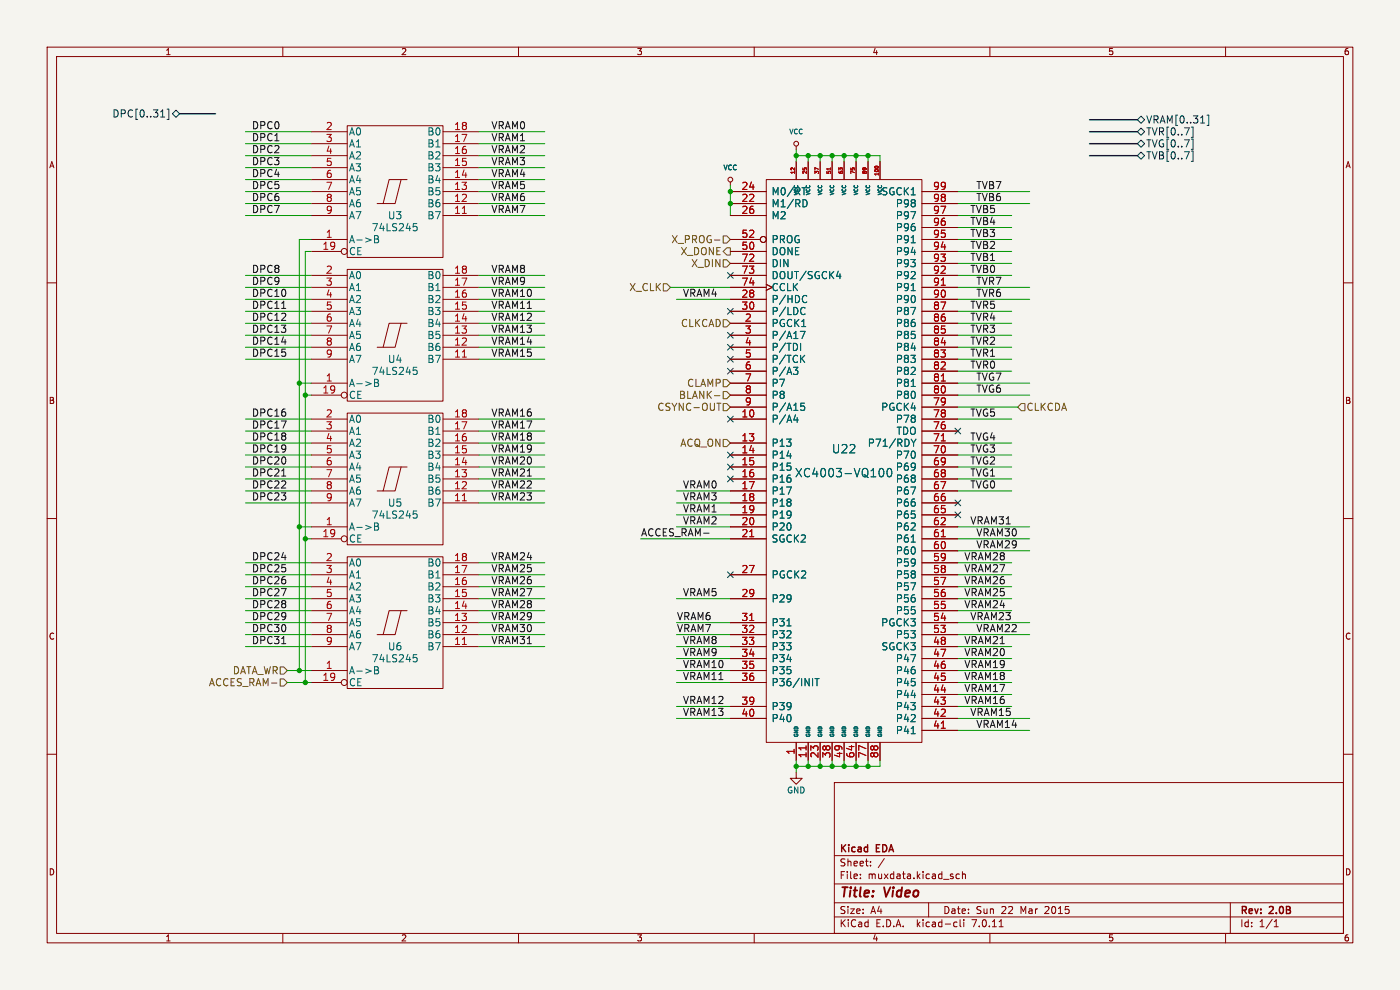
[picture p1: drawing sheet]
<svg xmlns="http://www.w3.org/2000/svg" width="297mm" height="210mm" viewBox="0 0 297 210" stroke-linecap="round" stroke-linejoin="round" font-family="sans-serif">
<path d="M0 0h297v210h-297z" fill="#f5f4ef" stroke="#f5f4ef" stroke-width=".21"/>
<g fill="none" stroke="#840000" stroke-width=".21">
<path d="M10 10h277v190h-277zM12 12h273v186h-273zM60 10v2M110 10v2M160 10v2M210 10v2M260 10v2M66 38.1h7.7M66 35.6h7.7M66 33h7.7M66 30.5h7.7M66 27.9h7.7"/>
<path d="M73.7 26.7h20.3v27.9h-20.3zM85.1 38.1l-1.3 5.1h-2.5M86.4 38.1h-3.9l-1.2 5.1h-1.3M94 38.1h7.6M94 35.6h7.6M94 33h7.6M94 30.5h7.6M94 27.9h7.6M154.9 38.6v.8M162.6 38.1h33v119.4h-33zM168.9 31v.8M168.9 34.3v3.8"/>
<path d="M171.4 34.3v3.8M174 34.3v3.8M176.5 34.3v3.8M179.1 34.3v3.8M181.6 34.3v3.8M184.1 34.3v3.8M186.7 34.3v3.8M10 60h2M66 50.8h7.7M66 45.7h7.7M66 43.2h7.7M66 40.6h7.7"/>
<path d="M66 53.3h6.4M66 58.4h7.7M73.7 57.2h20.3v27.9h-20.3zM94 45.7h7.6M94 43.2h7.6M94 40.6h7.6M94 58.4h7.6M154.9 50.8h6.4M154.9 45.7h7.7M154.9 43.2h7.7M154.9 40.6h7.7M154.9 53.3h7.7"/>
<path d="M154.9 58.4h7.7M154.9 55.9h7.7M195.6 50.8h7.6M195.6 45.7h7.6M195.6 43.2h7.6M195.6 40.6h7.6M195.6 53.3h7.6M195.6 58.4h7.6M195.6 55.9h7.6M195.6 48.3h7.6M285 60h2M66 76.2h7.7"/>
<path d="M66 73.7h7.7M66 71.1h7.7M66 68.6h7.7M66 66h7.7M66 63.5h7.7M66 61h7.7M85.1 68.6l-1.3 5.1h-2.5M86.4 68.6h-3.9l-1.2 5.1h-1.3M94 76.2h7.6M94 73.7h7.6M94 71.1h7.6M94 68.6h7.6"/>
<path d="M94 66h7.6M94 63.5h7.6M94 61h7.6M154.9 76.2h7.7M154.9 73.7h7.7M154.9 71.1h7.7M154.9 68.6h7.7M154.9 66h7.7M154.9 63.5h7.7M154.9 61h7.7M154.9 78.7h7.7M162.6 60.3l1.2 .7-1.2 .6"/>
<path d="M195.6 76.2h7.6M195.6 73.7h7.6M195.6 71.1h7.6M195.6 68.6h7.6M195.6 66h7.6M195.6 63.5h7.6M195.6 61h7.6M195.6 78.7h7.6M66 81.3h7.7M66 83.8h6.4M66 99.1h7.7M66 96.5h7.7"/>
<path d="M66 94h7.7M66 91.4h7.7M66 88.9h7.7M73.7 87.6h20.3v28h-20.3zM85.1 99.1l-1.3 5h-2.5M86.4 99.1h-3.9l-1.2 5h-1.3M94 99.1h7.6M94 96.5h7.6M94 94h7.6M94 91.4h7.6M94 88.9h7.6M154.9 81.3h7.7"/>
<path d="M154.9 83.8h7.7M154.9 99.1h7.7M154.9 96.5h7.7M154.9 94h7.7M154.9 88.9h7.7M154.9 86.4h7.7M195.6 81.3h7.6M195.6 83.8h7.6M195.6 99.1h7.6M195.6 96.5h7.6M195.6 94h7.6M195.6 91.4h7.6"/>
<path d="M195.6 88.9h7.6M195.6 86.4h7.6M10 110h2M66 119.4h7.7M66 111.8h7.7M66 106.7h7.7M66 104.1h7.7M66 101.6h7.7M66 114.3h6.4M73.7 118.1h20.3v28h-20.3zM94 119.4h7.6M94 106.7h7.6"/>
<path d="M94 104.1h7.6M94 101.6h7.6M154.9 111.8h7.7M154.9 106.7h7.7M154.9 104.1h7.7M154.9 101.6h7.7M154.9 114.3h7.7M154.9 109.2h7.7M195.6 119.4h7.6M195.6 111.8h7.6M195.6 106.7h7.6M195.6 104.1h7.6"/>
<path d="M195.6 101.6h7.6M195.6 114.3h7.6M195.6 109.2h7.6M195.6 116.8h7.6M285 110h2M66 137.2h7.7M66 134.6h7.7M66 132.1h7.7M66 129.5h7.7M66 127h7.7M66 124.5h7.7M66 121.9h7.7"/>
<path d="M85.1 129.5l-1.3 5.1h-2.5M86.4 129.5h-3.9l-1.2 5.1h-1.3M94 137.2h7.6M94 134.6h7.6M94 132.1h7.6M94 129.5h7.6M94 127h7.6M94 124.5h7.6M94 121.9h7.6M154.9 137.2h7.7M154.9 134.6h7.7M154.9 132.1h7.7"/>
<path d="M154.9 127h7.7M154.9 121.9h7.7M154.9 139.7h7.7M195.6 137.2h7.6M195.6 134.6h7.6M195.6 132.1h7.6M195.6 129.5h7.6M195.6 127h7.6M195.6 124.5h7.6M195.6 121.9h7.6M195.6 139.7h7.6M10 160h2"/>
<path d="M66 142.2h7.7M66 144.8h6.4M154.9 142.2h7.7M154.9 144.8h7.7M154.9 149.9h7.7M154.9 152.4h7.7M168.9 157.5v3.8M171.4 157.5v3.8M174 157.5v3.8M176.5 157.5v3.8M179.1 157.5v3.8M181.6 157.5v3.8"/>
<path d="M184.1 157.5v3.8M186.7 157.5v3.8M195.6 142.2h7.6M195.6 144.8h7.6M195.6 149.9h7.6M195.6 152.4h7.6M195.6 154.9h7.6M195.6 147.3h7.6M285 160h2M168.9 163.8v1.3h1.3l-1.3 1.3-1.3-1.3h1.3M177 166h108v32h-108zM60 198v2"/>
<path d="M110 198v2M160 198v2M177 194.5h108M177 191.5h108M177 187.5h108M177 181.5h108M182.5 186.3v.1M182.5 185.5v.1M184.7 183.6v.1M184.7 182.8v.1M187.6 182.1l-1.3 2M197 191.5v3"/>
<path d="M202.6 195.6l.4 .1M203 196.5l-.4 .1M203.5 185.5l-.4-.1-.3 .3 .2 .6h.5M203.7 195.1v1.3l.2 .2M204.2 185.5l.2-.1 .3 .1 .1 .9M204.2 184.9v1.5M204.5 195.1v.1M204.5 195.6v1M210 198v2M212 196.6h.8M260 198v2M261 191.5v6.5"/>
<path d="M270.3 196.6h.9M270.3 195.5l.4-.4v1.5"/>
<circle cx="154.9" cy="38.1" r=".51"/>
<circle cx="168.9" cy="30.5" r=".51"/>
<circle cx="73" cy="53.3" r=".63"/>
<circle cx="161.9" cy="50.8" r=".63"/>
<circle cx="73" cy="83.8" r=".63"/>
<circle cx="73" cy="114.3" r=".63"/>
<circle cx="73" cy="144.8" r=".63"/>
</g>
<g fill="none" stroke="#006464" stroke-width=".21">
<path d="M170.1 39.8h.9M79.5 50v1.5l.8-.1v-.4l-.3-.3M79.5 50.7h.5M80 50l.3 .3-.3 .4M87.7 47.4h.7M87.8 48h.4l.3 .3-.1 .5-.6 .2M170.7 42.4a.82 .82 0 0 1 .5 .7 .82 .82 0 0 1-.5 .8M177.5 58.6h.9M178.2 58.1v1M193.3 51.5h.9M87.7 77.9h.7M87.8 78.5h.4l.3 .3-.1 .5-.6 .1"/>
<path d="M169.3 77.9l-.5 .6 .4 .1 .1 .5-.3 .3h-.5M169.8 72.8v1.6M170.1 76l.6 .9M170.5 65.2l.3 .2M170.7 62.7l.5 .1M170.7 75.4l-.9 .8M170.8 70.3l-.7 1.5M170.8 66.6l-.4 .1M171.2 64.1l-.5 .1M193.3 61.7h.9M79.5 80.5v1.5l.8-.2v-.3l-.3-.3M79.5 81.2h.5"/>
<path d="M80 80.5l.3 .2-.3 .5M168.4 89.1h.9M169.1 88.6v1M169.9 85.5h.7M169.9 86.2l.5-.1 .3 .3-.1 .6h-.7M186.7 99.5l.2-.1a.95 .95 0 0 1 .6 .9 .95 .95 0 0 1-.6 .8h-.2M188.4 99.5l.2-.1a.95 .95 0 0 1 .6 .9 .95 .95 0 0 1-.6 .8 1.18 1.18 0 0 1-.2-1.6zM193.3 82h.9M193.3 93.2l.5 .8M193.8 94v.7M194.3 93.2l-.5 .8M79.5 110.9v1.6l.8-.2v-.4l-.3-.2"/>
<path d="M79.5 111.7h.5M80 110.9l.3 .3-.3 .5M87.7 108.4h.7M87.8 109h.4l.3 .3-.1 .5-.6 .1M193.3 115h.9M87.7 138.9h.7M87.8 139.5h.4l.3 .2-.1 .6-.6 .1M166.9 132.8h.9M79.5 141.4v1.5l.8-.1v-.4l-.3-.3M79.5 142.1h.5M80 141.4l.3 .3-.3 .4M172.9 144h.9"/>
<path d="M173.3 144v1.5M193.3 155.6h.9"/>
</g>
<g fill="none" stroke="#a90000" stroke-width=".21">
<path d="M176.2 35.6v.4M185.6 35.4l.3-.1 .4 .1M98.1 45.3h.9M98.1 75.8h.9M199.7 60.5h.9M199.7 93.5h.9M199.7 80.8h.9M98.1 106.2h.9M159 113.9h.9M199.7 113.9h.9M98.1 136.7h.9M159 131.6h.9"/>
<path d="M171 158.2v.9M199.7 154.5h.9"/>
</g>
<g fill="none" stroke="#725600" stroke-width=".21">
<path d="M151.6 50.9h1.1M153.4 50h.8l.7 .8-.7 .8h-.8zM153.4 55.1h.8l.7 .8-.7 .7h-.8zM154.2 52.6h.7v1.5h-.7l-.8-.8zM140.7 60.2h.8l.7 .8-.7 .7h-.8zM153.4 67.8h.8l.7 .8-.7 .7h-.8zM151.6 83.9h1.1M152.1 85.5h.8M153.4 93.2h.8l.7 .8-.7 .7h-.8zM153.4 85.6h.8l.7 .8-.7 .7h-.8zM153.4 80.5h.8l.7 .8-.7 .7h-.8zM153.4 83.1h.8l.7 .7-.7 .8h-.8z"/>
<path d="M216.7 85.6h.7v1.5h-.7l-.8-.7zM59.4 141.5h.8l.8 .7-.8 .8h-.8zM59.4 144h.8l.8 .8-.8 .7h-.8z"/>
</g>
<g fill="none" stroke="#000084" stroke-width=".21">
<path d="M34.1 24.8h.8M35.4 23.2h.4v2.1h-.4M37.3 23.4l.8 .7-.8 .8-.7-.8zM241.3 25.4l.8-.8 .7 .8-.7 .8zM241.3 33l.8-.7 .7 .7-.7 .8zM241.3 27.9l.8-.7 .7 .7-.7 .8zM241.3 30.5l.8-.8 .7 .8-.7 .7zM252.7 32h.4v2.2h-.4M252.7 29.5h.4v2.2h-.4M253.1 27v2.1h-.4M256.1 24.4h.3v2.2h-.3M154.3 57.8l1.2 1.2"/>
<path d="M155.5 57.8l-1.2 1.2M154.3 73.1l1.2 1.2M154.3 78.1l1.2 1.2M154.3 75.6l1.2 1.2M154.3 70.5l1.2 1.2M154.3 65.4l1.2 1.2M155.5 73.1l-1.2 1.2M155.5 78.1l-1.2 1.2M155.5 75.6l-1.2 1.2M155.5 70.5l-1.2 1.2M155.5 65.4l-1.2 1.2M154.3 95.9l1.2 1.2"/>
<path d="M154.3 88.3l1.2 1.2M154.3 98.5l1.2 1.2M155.5 95.9l-1.2 1.2M155.5 88.3l-1.2 1.2M155.5 98.5l-1.2 1.2M202.6 90.8l1.2 1.2M203.8 90.8l-1.2 1.2M154.3 101l1.2 1.2M155.5 101l-1.2 1.2M202.6 108.6l1.2 1.2M202.6 106.1l1.2 1.2M203.8 108.6l-1.2 1.2"/>
<path d="M203.8 106.1l-1.2 1.2M154.3 121.3l1.2 1.2M155.5 121.3l-1.2 1.2"/>
</g>
<path d="M59.8 65.4h.8M59.8 101h.8M59.8 136.5h.8" fill="none" stroke="#0f0f0f" stroke-width=".21"/>
<path d="M38.1 24.1h7.6M231.1 25.4h10.2M231.1 27.9h10.2M231.1 33h10.2M231.1 30.5h10.2" fill="none" stroke="#000084" stroke-width=".3"/>
<g fill="none" stroke="#009600" stroke-width=".21">
<path d="M52.1 30.5h13.9M52.1 35.6h13.9M52.1 38.1h13.9M52.1 33h13.9M52.1 27.9h13.9M101.6 30.5h14M101.6 35.6h14M101.6 38.1h14M101.6 33h14M101.6 27.9h14M154.9 39.4v6.3M168.9 33h17.8v1.3"/>
<path d="M168.9 31.8v2.5M171.4 33v1.3M174 33v1.3M176.5 33v1.3M179.1 33v1.3M181.6 33v1.3M184.1 33v1.3M52.1 45.7h13.9M52.1 58.4h13.9M52.1 43.2h13.9M52.1 40.6h13.9M66 50.8h-2.5v91.4"/>
<path d="M66 53.3h-1.2v91.5M101.6 45.7h14M101.6 58.4h14M101.6 43.2h14M101.6 40.6h14M203.2 45.7h11.4M203.2 58.4h11.4M203.2 43.2h15.2M203.2 40.6h15.2M203.2 50.8h11.4M203.2 55.9h11.4M203.2 53.3h11.4"/>
<path d="M203.2 48.3h11.4M52.1 63.5h13.9M52.1 66h13.9M52.1 73.7h13.9M52.1 68.6h13.9M52.1 71.1h13.9M52.1 61h13.9M52.1 76.2h13.9M101.6 63.5h14M101.6 66h14M101.6 73.7h14M101.6 68.6h14"/>
<path d="M101.6 71.1h14M101.6 61h14M101.6 76.2h14M142.2 61h12.7M143.5 63.5h11.4M203.2 63.5h15.2M203.2 66h11.4M203.2 73.7h11.4M203.2 68.6h11.4M203.2 71.1h11.4M203.2 61h15.2M203.2 76.2h11.4"/>
<path d="M203.2 78.7h11.4M52.1 88.9h13.9M52.1 91.4h13.9M52.1 94h13.9M52.1 99.1h13.9M52.1 96.5h13.9M63.5 81.3h2.5M64.8 83.8h1.2M101.6 88.9h14M101.6 91.4h14M101.6 94h14M101.6 99.1h14"/>
<path d="M101.6 96.5h14M203.2 88.9h11.4M203.2 83.8h15.2M203.2 81.3h15.2M203.2 94h11.4M203.2 99.1h11.4M203.2 96.5h11.4M203.2 86.4h12.7M52.1 119.4h13.9M52.1 101.6h13.9M52.1 104.1h13.9M52.1 106.7h13.9"/>
<path d="M63.5 111.8h2.5M64.8 114.3h1.2M101.6 119.4h14M101.6 101.6h14M101.6 104.1h14M101.6 106.7h14M135.9 114.3h19M143.5 111.8h11.4M143.5 104.1h11.4M143.5 106.7h11.4M143.5 109.2h11.4M203.2 119.4h11.4"/>
<path d="M203.2 114.3h15.2M203.2 111.8h15.2M203.2 101.6h11.4M203.2 104.1h11.4M203.2 116.8h15.2M52.1 132.1h13.9M52.1 127h13.9M52.1 124.5h13.9M52.1 129.5h13.9M52.1 121.9h13.9M52.1 137.2h13.9M52.1 134.6h13.9"/>
<path d="M101.6 132.1h14M101.6 127h14M101.6 124.5h14M101.6 129.5h14M101.6 121.9h14M101.6 137.2h14M101.6 134.6h14M143.5 132.1h11.4M143.5 127h11.4M143.5 137.2h11.4M143.5 134.6h11.4M143.5 139.7h11.4"/>
<path d="M203.2 132.1h15.2M203.2 127h11.4M203.2 124.5h11.4M203.2 129.5h11.4M203.2 121.9h11.4M203.2 137.2h11.4M203.2 134.6h15.2M203.2 139.7h11.4M61 142.2h5M61 144.8h5M143.5 142.2h11.4M143.5 144.8h11.4"/>
<path d="M143.5 149.9h11.4M143.5 152.4h11.4M203.2 142.2h11.4M203.2 144.8h11.4M203.2 149.9h11.4M203.2 152.4h15.2M203.2 147.3h11.4M203.2 154.9h15.2M168.9 161.3v2.5M171.4 161.3v1.3M174 161.3v1.3M176.5 161.3v1.3"/>
<path d="M179.1 161.3v1.3M181.6 161.3v1.3M184.1 161.3v1.3M186.7 161.3v1.3h-17.8"/>
</g>
<g fill="#009600" stroke="#009600" stroke-width=".21">
<circle cx="63.5" cy="142.2" r=".46"/>
<circle cx="64.8" cy="114.3" r=".46"/>
<circle cx="63.5" cy="111.8" r=".46"/>
<circle cx="63.5" cy="81.3" r=".46"/>
<circle cx="64.8" cy="83.8" r=".46"/>
<circle cx="64.8" cy="144.8" r=".46"/>
<circle cx="154.9" cy="40.6" r=".46"/>
<circle cx="154.9" cy="43.2" r=".46"/>
<circle cx="174" cy="162.6" r=".46"/>
<circle cx="176.5" cy="162.6" r=".46"/>
<circle cx="168.9" cy="162.6" r=".46"/>
<circle cx="171.4" cy="162.6" r=".46"/>
<circle cx="181.6" cy="162.6" r=".46"/>
<circle cx="184.1" cy="162.6" r=".46"/>
<circle cx="179.1" cy="162.6" r=".46"/>
<circle cx="174" cy="33" r=".46"/>
<circle cx="176.5" cy="33" r=".46"/>
<circle cx="168.9" cy="33" r=".46"/>
<circle cx="171.4" cy="33" r=".46"/>
<circle cx="184.1" cy="33" r=".46"/>
<circle cx="181.6" cy="33" r=".46"/>
<circle cx="179.1" cy="33" r=".46"/>
</g>
<g font-size="2.8" fill="#840000">
<text x="178" y="190.9">Title:</text>
<text x="187.7" y="190.9">Video</text>
</g>
<g font-size="2.5" fill="#006464">
<text x="168.6" y="101.4">XC4003-VQ100</text>
<text x="176.4" y="96.4">U22</text>
</g>
<g font-size="2.1" fill="#000084">
<text x="23.8" y="25.1">DPC[0..31]</text>
<text x="243.1" y="26.4">VRAM[0..31]</text>
<text x="243.1" y="28.9">TVR[0..7]</text>
<text x="243.1" y="34">TVB[0..7]</text>
<text x="243.1" y="31.5">TVG[0..7]</text>
</g>
<g font-size="2.1" fill="#0f0f0f">
<text x="53.3" y="27.5">DPC0</text>
<text x="104.1" y="27.5">VRAM0</text>
<text x="53.3" y="30.1">DPC1</text>
<text x="53.3" y="32.6">DPC2</text>
<text x="53.3" y="35.1">DPC3</text>
<text x="104.1" y="35.1">VRAM3</text>
<text x="104.1" y="30.1">VRAM1</text>
<text x="104.1" y="32.6">VRAM2</text>
<text x="53.3" y="40.2">DPC5</text>
<text x="53.3" y="37.7">DPC4</text>
<text x="104.1" y="40.2">VRAM5</text>
<text x="104.1" y="37.7">VRAM4</text>
<text x="207" y="40.2">TVB7</text>
<text x="53.3" y="42.8">DPC6</text>
<text x="53.3" y="45.3">DPC7</text>
<text x="104.1" y="42.8">VRAM6</text>
<text x="104.1" y="45.3">VRAM7</text>
<text x="205.7" y="47.8">TVB4</text>
<text x="205.7" y="45.3">TVB5</text>
<text x="207" y="42.8">TVB6</text>
<text x="205.7" y="52.9">TVB2</text>
<text x="205.7" y="50.4">TVB3</text>
<text x="53.3" y="58">DPC8</text>
<text x="104.1" y="58">VRAM8</text>
<text x="205.7" y="58">TVB0</text>
<text x="205.7" y="55.5">TVB1</text>
<text x="53.3" y="60.5">DPC9</text>
<text x="53.3" y="63.1">DPC10</text>
<text x="53.3" y="65.6">DPC11</text>
<text x="104.1" y="63.1">VRAM10</text>
<text x="104.1" y="60.5">VRAM9</text>
<text x="104.1" y="65.6">VRAM11</text>
<text x="144.8" y="63.1">VRAM4</text>
<text x="205.7" y="65.6">TVR5</text>
<text x="207" y="63.1">TVR6</text>
<text x="207" y="60.5">TVR7</text>
<text x="53.3" y="68.2">DPC12</text>
<text x="53.3" y="70.7">DPC13</text>
<text x="104.1" y="68.2">VRAM12</text>
<text x="104.1" y="70.7">VRAM13</text>
<text x="205.7" y="68.2">TVR4</text>
<text x="205.7" y="70.7">TVR3</text>
<text x="53.3" y="75.8">DPC15</text>
<text x="53.3" y="73.2">DPC14</text>
<text x="104.1" y="73.2">VRAM14</text>
<text x="104.1" y="75.8">VRAM15</text>
<text x="205.7" y="73.2">TVR2</text>
<text x="205.7" y="75.8">TVR1</text>
<text x="205.7" y="78.3">TVR0</text>
<text x="207" y="80.9">TVG7</text>
<text x="207" y="83.4">TVG6</text>
<text x="53.3" y="88.5">DPC16</text>
<text x="104.1" y="88.5">VRAM16</text>
<text x="205.7" y="88.5">TVG5</text>
<text x="53.3" y="93.6">DPC18</text>
<text x="53.3" y="91">DPC17</text>
<text x="104.1" y="93.6">VRAM18</text>
<text x="104.1" y="91">VRAM17</text>
<text x="205.7" y="93.6">TVG4</text>
<text x="53.3" y="96.1">DPC19</text>
<text x="53.3" y="98.6">DPC20</text>
<text x="53.3" y="101.2">DPC21</text>
<text x="104.1" y="101.2">VRAM21</text>
<text x="104.1" y="98.6">VRAM20</text>
<text x="104.1" y="96.1">VRAM19</text>
<text x="205.7" y="98.6">TVG2</text>
<text x="205.7" y="96.1">TVG3</text>
<text x="205.7" y="101.2">TVG1</text>
<text x="53.3" y="106.3">DPC23</text>
<text x="53.3" y="103.7">DPC22</text>
<text x="104.1" y="103.7">VRAM22</text>
<text x="104.1" y="106.3">VRAM23</text>
<text x="144.8" y="106.3">VRAM3</text>
<text x="144.8" y="103.7">VRAM0</text>
<text x="205.7" y="103.7">TVG0</text>
<text x="135.9" y="113.9">ACCES_RAM-</text>
<text x="144.8" y="111.3">VRAM2</text>
<text x="144.8" y="108.8">VRAM1</text>
<text x="205.7" y="111.3">VRAM31</text>
<text x="207" y="113.9">VRAM30</text>
<text x="53.3" y="119">DPC24</text>
<text x="104.1" y="119">VRAM24</text>
<text x="204.5" y="119">VRAM28</text>
<text x="207" y="116.4">VRAM29</text>
<text x="53.3" y="124">DPC26</text>
<text x="53.3" y="121.5">DPC25</text>
<text x="104.1" y="124">VRAM26</text>
<text x="104.1" y="121.5">VRAM25</text>
<text x="204.5" y="121.5">VRAM27</text>
<text x="204.5" y="124">VRAM26</text>
<text x="53.3" y="126.6">DPC27</text>
<text x="53.3" y="131.7">DPC29</text>
<text x="53.3" y="129.1">DPC28</text>
<text x="104.1" y="131.7">VRAM29</text>
<text x="104.1" y="126.6">VRAM27</text>
<text x="104.1" y="129.1">VRAM28</text>
<text x="143.5" y="131.7">VRAM6</text>
<text x="144.8" y="126.6">VRAM5</text>
<text x="204.5" y="129.1">VRAM24</text>
<text x="204.5" y="126.6">VRAM25</text>
<text x="205.7" y="131.7">VRAM23</text>
<text x="53.3" y="136.7">DPC31</text>
<text x="53.3" y="134.2">DPC30</text>
<text x="104.1" y="136.7">VRAM31</text>
<text x="104.1" y="134.2">VRAM30</text>
<text x="143.5" y="134.2">VRAM7</text>
<text x="144.8" y="136.7">VRAM8</text>
<text x="204.5" y="136.7">VRAM21</text>
<text x="207" y="134.2">VRAM22</text>
<text x="144.8" y="141.8">VRAM10</text>
<text x="144.8" y="139.3">VRAM9</text>
<text x="204.5" y="141.8">VRAM19</text>
<text x="204.5" y="139.3">VRAM20</text>
<text x="144.8" y="144.4">VRAM11</text>
<text x="144.8" y="149.4">VRAM12</text>
<text x="204.5" y="146.9">VRAM17</text>
<text x="204.5" y="144.4">VRAM18</text>
<text x="204.5" y="149.4">VRAM16</text>
<text x="144.8" y="152">VRAM13</text>
<text x="205.7" y="152">VRAM15</text>
<text x="207" y="154.5">VRAM14</text>
</g>
<g font-size="2.1" fill="#a90000">
<text x="69" y="27.7">2</text>
<text x="96.3" y="27.7">18</text>
<text x="69" y="30.2">3</text>
<text x="69" y="32.8">4</text>
<text x="69" y="35.3">5</text>
<text x="96.3" y="35.3">15</text>
<text x="96.3" y="32.8">16</text>
<text x="96.3" y="30.2">17</text>
<text x="69" y="37.8">6</text>
<text x="69" y="40.4">7</text>
<text x="96.3" y="40.4">13</text>
<text x="96.3" y="37.8">14</text>
<text x="157.2" y="40.4">24</text>
<text x="197.9" y="40.4">99</text>
<text x="69" y="42.9">8</text>
<text x="69" y="45.5">9</text>
<text x="96.3" y="45.5">11</text>
<text x="96.3" y="42.9">12</text>
<text x="157.2" y="42.9">22</text>
<text x="157.2" y="45.5">26</text>
<text x="197.9" y="45.5">97</text>
<text x="197.9" y="42.9">98</text>
<text x="68.3" y="53.1">19</text>
<text x="69" y="50.5">1</text>
<text x="157.2" y="53.1">50</text>
<text x="157.2" y="50.5">52</text>
<text x="197.9" y="53.1">94</text>
<text x="197.9" y="50.5">95</text>
<text x="197.9" y="48">96</text>
<text x="69" y="58.2">2</text>
<text x="96.3" y="58.2">18</text>
<text x="157.2" y="55.6">72</text>
<text x="157.2" y="58.2">73</text>
<text x="197.9" y="58.2">92</text>
<text x="197.9" y="55.6">93</text>
<text x="69" y="60.7">3</text>
<text x="69" y="63.2">4</text>
<text x="69" y="65.8">5</text>
<text x="96.3" y="65.8">15</text>
<text x="96.3" y="63.2">16</text>
<text x="96.3" y="60.7">17</text>
<text x="157.2" y="63.2">28</text>
<text x="157.2" y="65.8">30</text>
<text x="157.2" y="60.7">74</text>
<text x="197.9" y="65.8">87</text>
<text x="197.9" y="63.2">90</text>
<text x="197.9" y="60.7">91</text>
<text x="69" y="68.3">6</text>
<text x="69" y="70.9">7</text>
<text x="96.3" y="70.9">13</text>
<text x="96.3" y="68.3">14</text>
<text x="157.9" y="68.3">2</text>
<text x="157.9" y="70.9">3</text>
<text x="197.9" y="70.9">85</text>
<text x="197.9" y="68.3">86</text>
<text x="69" y="73.4">8</text>
<text x="69" y="75.9">9</text>
<text x="96.3" y="75.9">11</text>
<text x="96.3" y="73.4">12</text>
<text x="157.9" y="73.4">4</text>
<text x="157.9" y="75.9">5</text>
<text x="197.9" y="75.9">83</text>
<text x="197.9" y="73.4">84</text>
<text x="68.3" y="83.6">19</text>
<text x="69" y="81">1</text>
<text x="157.9" y="78.5">6</text>
<text x="157.9" y="81">7</text>
<text x="157.9" y="83.6">8</text>
<text x="197.9" y="83.6">80</text>
<text x="197.9" y="81">81</text>
<text x="197.9" y="78.5">82</text>
<text x="69" y="88.6">2</text>
<text x="96.3" y="88.6">18</text>
<text x="157.2" y="88.6">10</text>
<text x="157.9" y="86.1">9</text>
<text x="197.9" y="88.6">78</text>
<text x="197.9" y="86.1">79</text>
<text x="69" y="91.2">3</text>
<text x="69" y="93.7">4</text>
<text x="96.3" y="93.7">16</text>
<text x="96.3" y="91.2">17</text>
<text x="157.2" y="93.7">13</text>
<text x="197.9" y="93.7">71</text>
<text x="197.9" y="91.2">76</text>
<text x="69" y="96.3">5</text>
<text x="69" y="98.8">6</text>
<text x="69" y="101.3">7</text>
<text x="96.3" y="101.3">13</text>
<text x="96.3" y="98.8">14</text>
<text x="96.3" y="96.3">15</text>
<text x="157.2" y="96.3">14</text>
<text x="157.2" y="98.8">15</text>
<text x="157.2" y="101.3">16</text>
<text x="197.9" y="101.3">68</text>
<text x="197.9" y="98.8">69</text>
<text x="197.9" y="96.3">70</text>
<text x="69" y="103.9">8</text>
<text x="69" y="106.4">9</text>
<text x="96.3" y="106.4">11</text>
<text x="96.3" y="103.9">12</text>
<text x="157.2" y="103.9">17</text>
<text x="157.2" y="106.4">18</text>
<text x="197.9" y="106.4">66</text>
<text x="197.9" y="103.9">67</text>
<text x="69" y="111.5">1</text>
<text x="157.2" y="109">19</text>
<text x="157.2" y="111.5">20</text>
<text x="197.9" y="111.5">62</text>
<text x="197.9" y="109">65</text>
<text x="68.3" y="114">19</text>
<text x="69" y="119.1">2</text>
<text x="96.3" y="119.1">18</text>
<text x="157.2" y="114">21</text>
<text x="197.9" y="119.1">59</text>
<text x="197.9" y="116.6">60</text>
<text x="197.9" y="114">61</text>
<text x="69" y="121.7">3</text>
<text x="69" y="124.2">4</text>
<text x="96.3" y="124.2">16</text>
<text x="96.3" y="121.7">17</text>
<text x="157.2" y="121.7">27</text>
<text x="197.9" y="124.2">57</text>
<text x="197.9" y="121.7">58</text>
<text x="69" y="126.7">5</text>
<text x="69" y="129.3">6</text>
<text x="69" y="131.8">7</text>
<text x="96.3" y="131.8">13</text>
<text x="96.3" y="129.3">14</text>
<text x="96.3" y="126.7">15</text>
<text x="157.2" y="126.7">29</text>
<text x="157.2" y="131.8">31</text>
<text x="197.9" y="131.8">54</text>
<text x="197.9" y="129.3">55</text>
<text x="197.9" y="126.7">56</text>
<text x="69" y="134.4">8</text>
<text x="69" y="136.9">9</text>
<text x="96.3" y="136.9">11</text>
<text x="96.3" y="134.4">12</text>
<text x="157.2" y="134.4">32</text>
<text x="157.2" y="136.9">33</text>
<text x="197.9" y="136.9">48</text>
<text x="197.9" y="134.4">53</text>
<text x="69" y="142">1</text>
<text x="157.2" y="139.4">34</text>
<text x="157.2" y="142">35</text>
<text x="197.9" y="142">46</text>
<text x="197.9" y="139.4">47</text>
<text x="68.3" y="144.5">19</text>
<text x="157.2" y="144.5">36</text>
<text x="157.2" y="149.6">39</text>
<text x="197.9" y="149.6">43</text>
<text x="197.9" y="147.1">44</text>
<text x="197.9" y="144.5">45</text>
<text x="157.2" y="152.1">40</text>
<text x="197.9" y="154.7">41</text>
<text x="197.9" y="152.1">42</text>
<text x="168.7" y="160.2" transform="rotate(-90 168.7 160.2)">1</text>
<text x="171.2" y="160.9" transform="rotate(-90 171.2 160.9)">11</text>
<text x="173.7" y="160.9" transform="rotate(-90 173.7 160.9)">23</text>
<text x="176.3" y="160.9" transform="rotate(-90 176.3 160.9)">38</text>
<text x="178.8" y="160.9" transform="rotate(-90 178.8 160.9)">49</text>
<text x="181.4" y="160.9" transform="rotate(-90 181.4 160.9)">64</text>
<text x="183.9" y="160.9" transform="rotate(-90 183.9 160.9)">77</text>
<text x="186.4" y="160.9" transform="rotate(-90 186.4 160.9)">88</text>
</g>
<g font-size="2.1" fill="#006464">
<text x="73.9" y="28.9">A0</text>
<text x="90.6" y="28.9">B0</text>
<text x="73.9" y="31.5">A1</text>
<text x="73.9" y="34">A2</text>
<text x="90.6" y="34">B2</text>
<text x="90.6" y="31.5">B1</text>
<text x="73.9" y="36.6">A3</text>
<text x="73.9" y="39.1">A4</text>
<text x="73.9" y="41.6">A5</text>
<text x="90.6" y="41.6">B5</text>
<text x="90.6" y="39.1">B4</text>
<text x="90.6" y="36.6">B3</text>
<text x="163.6" y="41.6">M0/RT</text>
<text x="186.9" y="41.6">SGCK1</text>
<text x="73.9" y="44.2">A6</text>
<text x="73.9" y="46.7">A7</text>
<text x="82.2" y="46.7">U3</text>
<text x="90.6" y="46.7">B7</text>
<text x="90.6" y="44.2">B6</text>
<text x="163.6" y="44.2">M1/RD</text>
<text x="163.6" y="46.7">M2</text>
<text x="190" y="46.7">P97</text>
<text x="190" y="44.2">P98</text>
<text x="73.9" y="51.8">A-&gt;B</text>
<text x="78.8" y="49.3">74LS245</text>
<text x="163.6" y="51.8">PROG</text>
<text x="190" y="51.8">P91</text>
<text x="190" y="49.3">P96</text>
<text x="73.9" y="54.3">CE</text>
<text x="73.9" y="59.4">A0</text>
<text x="90.6" y="59.4">B0</text>
<text x="163.6" y="54.3">DONE</text>
<text x="163.6" y="56.9">DIN</text>
<text x="163.6" y="59.4">DOUT/SGCK4</text>
<text x="190" y="59.4">P92</text>
<text x="190" y="56.9">P93</text>
<text x="190" y="54.3">P94</text>
<text x="73.9" y="62">A1</text>
<text x="73.9" y="64.5">A2</text>
<text x="90.6" y="64.5">B2</text>
<text x="90.6" y="62">B1</text>
<text x="163.6" y="64.5">P/HDC</text>
<text x="163.6" y="62">CCLK</text>
<text x="190" y="64.5">P90</text>
<text x="190" y="62">P91</text>
<text x="73.9" y="67">A3</text>
<text x="73.9" y="69.6">A4</text>
<text x="90.6" y="69.6">B4</text>
<text x="90.6" y="67">B3</text>
<text x="163.6" y="69.6">PGCK1</text>
<text x="163.6" y="67">P/LDC</text>
<text x="190" y="69.6">P86</text>
<text x="190" y="67">P87</text>
<text x="73.9" y="72.1">A5</text>
<text x="73.9" y="74.7">A6</text>
<text x="73.9" y="77.2">A7</text>
<text x="82.2" y="77.2">U4</text>
<text x="90.6" y="77.2">B7</text>
<text x="90.6" y="74.7">B6</text>
<text x="90.6" y="72.1">B5</text>
<text x="163.6" y="72.1">P/A17</text>
<text x="163.6" y="74.7">P/TDI</text>
<text x="163.6" y="77.2">P/TCK</text>
<text x="190" y="77.2">P83</text>
<text x="190" y="74.7">P84</text>
<text x="190" y="72.1">P85</text>
<text x="73.9" y="82.3">A-&gt;B</text>
<text x="78.8" y="79.7">74LS245</text>
<text x="163.6" y="79.7">P/A3</text>
<text x="163.6" y="82.3">P7</text>
<text x="190" y="82.3">P81</text>
<text x="190" y="79.7">P82</text>
<text x="73.9" y="84.8">CE</text>
<text x="73.9" y="89.9">A0</text>
<text x="90.6" y="89.9">B0</text>
<text x="163.6" y="89.9">P/A4</text>
<text x="163.6" y="84.8">P8</text>
<text x="163.6" y="87.4">P/A15</text>
<text x="186.9" y="87.4">PGCK4</text>
<text x="190" y="89.9">P78</text>
<text x="190" y="84.8">P80</text>
<text x="73.9" y="92.4">A1</text>
<text x="73.9" y="95">A2</text>
<text x="90.6" y="95">B2</text>
<text x="90.6" y="92.4">B1</text>
<text x="163.6" y="95">P13</text>
<text x="184" y="95">P71/RDY</text>
<text x="190.1" y="92.4">TDO</text>
<text x="73.9" y="97.5">A3</text>
<text x="73.9" y="100.1">A4</text>
<text x="90.6" y="100.1">B4</text>
<text x="90.6" y="97.5">B3</text>
<text x="163.6" y="97.5">P14</text>
<text x="163.6" y="100.1">P15</text>
<text x="190" y="100.1">P69</text>
<text x="190" y="97.5">P70</text>
<text x="73.9" y="102.6">A5</text>
<text x="73.9" y="105.1">A6</text>
<text x="73.9" y="107.7">A7</text>
<text x="82.2" y="107.7">U5</text>
<text x="90.6" y="107.7">B7</text>
<text x="90.6" y="105.1">B6</text>
<text x="90.6" y="102.6">B5</text>
<text x="163.6" y="102.6">P16</text>
<text x="163.6" y="105.1">P17</text>
<text x="163.6" y="107.7">P18</text>
<text x="190" y="107.7">P66</text>
<text x="190" y="105.1">P67</text>
<text x="190" y="102.6">P68</text>
<text x="73.9" y="112.8">A-&gt;B</text>
<text x="78.8" y="110.2">74LS245</text>
<text x="163.6" y="110.2">P19</text>
<text x="163.6" y="112.8">P20</text>
<text x="190" y="112.8">P62</text>
<text x="190" y="110.2">P65</text>
<text x="73.9" y="115.3">CE</text>
<text x="163.6" y="115.3">SGCK2</text>
<text x="190" y="117.8">P60</text>
<text x="190" y="115.3">P61</text>
<text x="73.9" y="120.4">A0</text>
<text x="73.9" y="122.9">A1</text>
<text x="73.9" y="125.5">A2</text>
<text x="90.6" y="125.5">B2</text>
<text x="90.6" y="122.9">B1</text>
<text x="90.6" y="120.4">B0</text>
<text x="163.6" y="122.9">PGCK2</text>
<text x="190" y="125.5">P57</text>
<text x="190" y="122.9">P58</text>
<text x="190" y="120.4">P59</text>
<text x="73.9" y="128">A3</text>
<text x="73.9" y="130.5">A4</text>
<text x="90.6" y="130.5">B4</text>
<text x="90.6" y="128">B3</text>
<text x="163.6" y="128">P29</text>
<text x="190" y="130.5">P55</text>
<text x="190" y="128">P56</text>
<text x="73.9" y="133.1">A5</text>
<text x="73.9" y="135.6">A6</text>
<text x="90.6" y="135.6">B6</text>
<text x="90.6" y="133.1">B5</text>
<text x="163.6" y="133.1">P31</text>
<text x="163.6" y="135.6">P32</text>
<text x="186.9" y="133.1">PGCK3</text>
<text x="190" y="135.6">P53</text>
<text x="73.9" y="143.2">A-&gt;B</text>
<text x="73.9" y="138.2">A7</text>
<text x="78.8" y="140.7">74LS245</text>
<text x="82.2" y="138.2">U6</text>
<text x="90.6" y="138.2">B7</text>
<text x="163.6" y="138.2">P33</text>
<text x="163.6" y="140.7">P34</text>
<text x="163.6" y="143.2">P35</text>
<text x="186.9" y="138.2">SGCK3</text>
<text x="190" y="143.2">P46</text>
<text x="190" y="140.7">P47</text>
<text x="73.9" y="145.8">CE</text>
<text x="163.6" y="145.8">P36/INIT</text>
<text x="190" y="148.3">P44</text>
<text x="190" y="145.8">P45</text>
<text x="163.6" y="150.9">P39</text>
<text x="163.6" y="153.4">P40</text>
<text x="190" y="155.9">P41</text>
<text x="190" y="153.4">P42</text>
<text x="190" y="150.9">P43</text>
</g>
<g font-size="2.1" fill="#725600">
<text x="142.4" y="51.8">X_PROG-</text>
<text x="144.3" y="54.3">X_DONE</text>
<text x="146.6" y="56.9">X_DIN</text>
<text x="133.4" y="62">X_CLK</text>
<text x="144.4" y="69.6">CLKCAD</text>
<text x="145.7" y="82.3">CLAMP</text>
<text x="139.4" y="87.4">CSYNC-OUT</text>
<text x="144" y="84.8">BLANK-</text>
<text x="217.7" y="87.4">CLKCDA</text>
<text x="144.3" y="95">ACQ_ON</text>
<text x="49.3" y="143.2">DATA_WR</text>
<text x="44.3" y="145.8">ACCES_RAM-</text>
</g>
<g font-size="2.1" fill="#840000">
<text x="178" y="184">Sheet:</text>
<text x="178" y="181.2">Kicad</text>
<text x="186" y="181.2">EDA</text>
<text x="178" y="186.7">File:</text>
<text x="184.1" y="186.7">muxdata.kicad_sch</text>
<text x="178" y="196.9">KiCad</text>
<text x="178" y="194.1">Size:</text>
<text x="184.7" y="194.1">A4</text>
<text x="185.7" y="196.9">E.D.A.</text>
<text x="194.6" y="196.9">kicad-cli</text>
<text x="200" y="194.1">Date:</text>
<text x="206.5" y="196.9">7.0.11</text>
<text x="207" y="194.1">Sun</text>
<text x="212.5" y="194.1">22</text>
<text x="216.6" y="194.1">Mar</text>
<text x="221.9" y="194.1">2015</text>
<text x="263" y="194.3">Rev:</text>
<text x="263" y="196.9">Id:</text>
<text x="267.1" y="196.9">1/1</text>
<text x="269.4" y="194.3">2.0B</text>
</g>
<g font-size="1.8" fill="#840000">
<text x="35" y="11.9">1</text>
<text x="85" y="11.9">2</text>
<text x="135" y="11.9">3</text>
<text x="185" y="11.9">4</text>
<text x="235" y="11.9">5</text>
<text x="285" y="11.9">6</text>
<text x="10.3" y="35.9">A</text>
<text x="285.3" y="35.9">A</text>
<text x="10.3" y="85.9">B</text>
<text x="285.3" y="85.9">B</text>
<text x="10.3" y="135.9">C</text>
<text x="285.3" y="135.9">C</text>
<text x="10.3" y="185.9">D</text>
<text x="285.3" y="185.9">D</text>
<text x="35" y="199.9">1</text>
<text x="85" y="199.9">2</text>
<text x="135" y="199.9">3</text>
<text x="185" y="199.9">4</text>
<text x="235" y="199.9">5</text>
<text x="285" y="199.9">6</text>
</g>
<text font-size="1.8" fill="#006464" x="166.9" y="168.5">GND</text>
<g font-size="1.4" fill="#006464">
<text x="167.3" y="28.7">VCC</text>
<text x="153.4" y="36.3">VCC</text>
</g>
<g font-size="1.1" fill="#a90000">
<text x="168.7" y="37.1" transform="rotate(-90 168.7 37.1)">12</text>
<text x="171.2" y="37.1" transform="rotate(-90 171.2 37.1)">25</text>
<text x="173.7" y="37.1" transform="rotate(-90 173.7 37.1)">37</text>
<text x="176.3" y="37.1" transform="rotate(-90 176.3 37.1)">51</text>
<text x="178.8" y="37.1" transform="rotate(-90 178.8 37.1)">63</text>
<text x="181.4" y="37.1" transform="rotate(-90 181.4 37.1)">75</text>
<text x="183.9" y="37.1" transform="rotate(-90 183.9 37.1)">89</text>
<text x="186.4" y="37.4" transform="rotate(-90 186.4 37.4)">100</text>
</g>
<g font-size="1.1" fill="#006464">
<text x="169.5" y="41.6" transform="rotate(-90 169.5 41.6)">VCC</text>
<text x="172.1" y="41.6" transform="rotate(-90 172.1 41.6)">VCC</text>
<text x="174.6" y="41.6" transform="rotate(-90 174.6 41.6)">VCC</text>
<text x="177.1" y="41.6" transform="rotate(-90 177.1 41.6)">VCC</text>
<text x="179.7" y="41.6" transform="rotate(-90 179.7 41.6)">VCC</text>
<text x="182.2" y="41.6" transform="rotate(-90 182.2 41.6)">VCC</text>
<text x="184.8" y="41.6" transform="rotate(-90 184.8 41.6)">VCC</text>
<text x="187.3" y="41.6" transform="rotate(-90 187.3 41.6)">VCC</text>
<text x="169.5" y="156.5" transform="rotate(-90 169.5 156.5)">GND</text>
<text x="172.1" y="156.5" transform="rotate(-90 172.1 156.5)">GND</text>
<text x="174.6" y="156.5" transform="rotate(-90 174.6 156.5)">GND</text>
<text x="177.1" y="156.5" transform="rotate(-90 177.1 156.5)">GND</text>
<text x="179.7" y="156.5" transform="rotate(-90 179.7 156.5)">GND</text>
<text x="182.2" y="156.5" transform="rotate(-90 182.2 156.5)">GND</text>
<text x="184.8" y="156.5" transform="rotate(-90 184.8 156.5)">GND</text>
<text x="187.3" y="156.5" transform="rotate(-90 187.3 156.5)">GND</text>
</g>
</svg>
